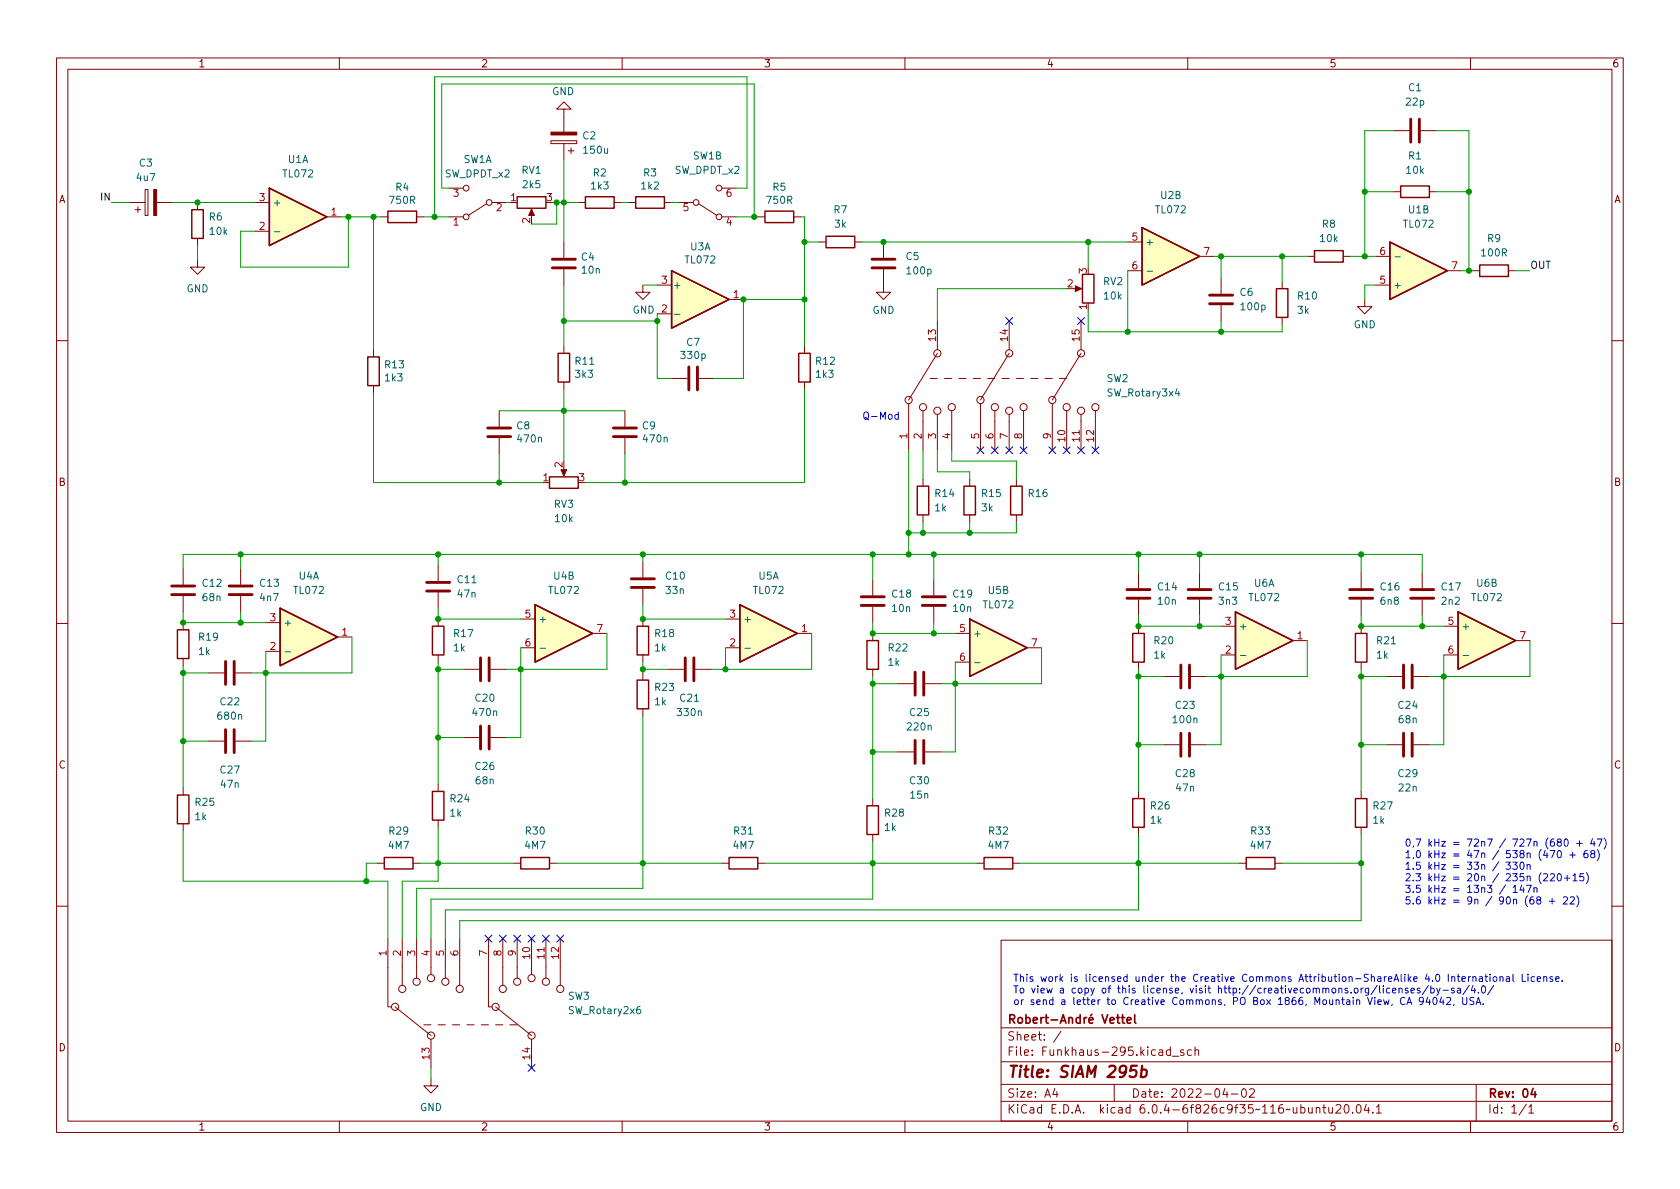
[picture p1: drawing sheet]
<svg xmlns="http://www.w3.org/2000/svg" width="297mm" height="210mm" viewBox="0 0 297 210" stroke-linecap="round" stroke-linejoin="round" font-family="sans-serif">
<g fill="none" stroke="#840000" stroke-width=".18">
<path d="M10 10.2h277v190.1h-277zM12 12.2h273v186.1h-273zM60 10.2v2M99.7 19.3h1.3l-1.3-1.3-1.3 1.3h1.3v4.1M110 10.2v2M160 10.2v2M210 10.2v2M260 10.2v2M22.9 35.8h2.8M23.9 37.1h1M24.4 36.6v1M25.7 33.5h.5v4.6h-.5z"/>
<path d="M27.7 35.8h2.8M34.9 35.8v1.3M45.1 35.8h2.5M57.8 38.3h2.5M67.3 38.3h1.3M73.7 38.3h1.2M79.4 38.3h2.5M79.4 33.3h2.5M86 36.1l-3.2 2M87 35.8h2.5M94 37.3v1M97.4 24.9h4.6v.5h-4.6z"/>
<path d="M99.7 25.4v2.8M100.5 26.7h1M101 26.2v1M102.2 35.8h1.3M108.6 35.8h1.3M111.1 35.8h1.3M117.5 35.8h1.2M120 35.8h2.6M123.6 36.1l3.1 2M127.6 38.3h2.6M127.6 33.3h2.6M134 38.3h1.3"/>
<path d="M140.3 38.3h1.3M246.4 23.1h2.8M246.4 33.9h1.2M251.2 23.1h2.8M252.7 33.9h1.3M34.9 46v1.2h1.3l-1.3 1.3-1.2-1.3h1.2M34.9 42.2v1.2M45.1 40.9h2.5M99.7 42.8v2.8M99.7 47.6v2.8M113.7 50.4v1.3h1.2l-1.2 1.3-1.3-1.3h1.3M116.2 55.5h2.5"/>
<path d="M116.2 50.4h2.5M128.9 53h2.5M144.8 42.8h1.2M151.1 42.8h1.3M156.2 47.6v4.1h1.3l-1.3 1.3-1.3-1.3h1.3M156.2 42.8v2.8M165.7 56.8v5M178.4 56.8v5M189.9 51h1M191.1 56.8v5M199.4 47.9h2.5M199.4 42.8h2.5"/>
<path d="M212.1 45.3h2.5M215.9 49.1v2.8M215.9 54v2.8M226.7 49.8v1.2M226.7 56.1v1.3M231.1 45.3h1.3M237.5 45.3h1.3M241.3 53v1.2h1.3l-1.3 1.3-1.3-1.3h1.3M243.2 50.4h2.5M243.2 45.3h2.5M255.9 47.9h2.5M260.3 47.9h1.3"/>
<path d="M266.7 47.9h1.3M10 60.2h2M66 61.8v1.3M66 68.2v1.3M88.3 72.6v2.8M88.3 77.5v2.8M99.7 61.2v1.3M99.7 67.6v1.2M110.5 72.6v2.8M110.5 77.5v2.8M118.7 66.9h2.8M123.6 66.9h2.8"/>
<path d="M142.2 61.2v1.3M142.2 67.6v1.2M160.7 71.4v8.2M163.2 72.6v7M164.5 66.9h1.2M165.7 62.5l-5 8.2M165.7 73.3v6.3M167 66.9h1.3M168.3 72.6v7M169.5 66.9h1.3M172.1 66.9h1.3M173.4 71.4v8.2"/>
<path d="M174.6 66.9h1.3M175.9 72.6v7M177.2 66.9h1.2M178.4 62.5l-5 8.2M178.4 73.3v6.3M179.7 66.9h1.3M181 72.6v7M182.2 66.9h1.3M184.8 66.9h1.3M186.1 71.4v8.2M187.3 66.9h1.3M188.6 72.6v7"/>
<path d="M191.1 62.5l-5 8.2M191.1 73.3v6.3M193.7 72.6v7M285 60.2h2M77.5 99.9v2.8M99.7 82.8v1M113.7 99.3v2.8M163.2 84.7v1.3M163.2 91.1v1.2M171.4 84.7v1.3M171.4 91.1v1.2M179.7 84.7v1.3"/>
<path d="M179.7 91.1v1.2M10 110.2h2M32.4 100.6v2.8M32.4 105.4v2.8M32.4 110.1v1.3M32.4 116.5v1.2M36.8 119h2.8M41.7 119h2.7M42.5 100.6v2.8M42.5 105.4v2.8M47 115.2h2.5M47 110.1h2.5"/>
<path d="M59.7 112.6h2.5M77.5 104.8v2.8M77.5 109.5v1.2M77.5 115.8v1.3M81.9 118.4h2.8M86.7 118.4h2.8M92.1 109.5h2.5M92.1 114.5h2.5M104.8 112h2.5M113.7 104.1v2.8M113.7 109.5v1.2M113.7 115.8v1.3"/>
<path d="M113.7 119v1.3M118.1 118.4h2.8M122.9 118.4h2.8M128.3 109.5h2.5M128.3 114.5h2.5M141 112h2.5M154.3 102.5v2.8M154.3 107.3v2.8M154.3 112v1.3M154.3 118.4v1.2M165.1 102.5v2.8M165.1 107.3v2.8"/>
<path d="M168.9 112h2.5M168.9 117.1h2.5M181.6 114.5h2.5M201.3 101.2v2.8M201.3 106v2.8M201.3 110.7v1.3M201.3 117.1v1.3M205.7 119.6h2.8M210.6 119.6h2.8M212.1 101.2v2.8M212.1 106v2.8M215.9 115.8h2.5"/>
<path d="M215.9 110.7h2.5M228.6 113.3h2.5M240.7 101.2v2.8M240.7 106v2.8M240.7 110.7v1.3M240.7 117.1v1.3M245.1 119.6h2.8M249.9 119.6h2.8M251.5 101.2v2.8M251.5 106v2.8M255.3 115.8h2.5M255.3 110.7h2.5"/>
<path d="M268 113.3h2.5M285 110.2h2M32.4 139.3v1.3M36.8 131.1h2.8M41.7 131.1h2.7M77.5 138.7v1.2M81.9 130.4h2.8M86.7 130.4h2.8M113.7 125.3v1.3M158.7 133h2.8M158.7 120.9h2.8M163.6 133h2.8"/>
<path d="M163.6 120.9h2.8M201.3 139.9v1.3M205.7 131.7h2.8M210.6 131.7h2.8M240.7 139.9v1.3M245.1 131.7h2.8M249.9 131.7h2.8M32.4 145.7v1.2M66.7 152.6h1.2M73 152.6h1.3M77.5 145v1.3M90.8 152.6h1.3"/>
<path d="M97.2 152.6h1.2M127.6 152.6h1.3M134 152.6h1.3M154.3 141.2v1.3M154.3 147.6v1.2M172.7 152.6h1.3M179.1 152.6h1.2M201.3 146.3v1.3M219.1 152.6h1.2M225.4 152.6h1.3M240.7 146.3v1.3M10 160.2h2"/>
<path d="M68.6 166v12h.6M69.8 178l6.4 5.1M71.1 166v8.2M73.7 166v7M76.2 166v6.3M78.7 166v7M81.3 166v8.2M86.4 166v12h.6M87.6 178l6.4 5.1M88.9 166v8.2M91.4 166v7M94 166v6.3"/>
<path d="M96.5 166v7M99.1 166v8.2M177 166.3h108v32h-108zM285 160.2h2M60 198.3v2M74.9 181.2h1.3M76.2 190.7v1.3h1.3l-1.3 1.3-1.3-1.3h1.3M76.2 183.8v5M77.5 181.2h1.2M80 181.2h1.3M82.5 181.2h1.3M85.1 181.2h1.3"/>
<path d="M87.6 181.2h1.3M90.2 181.2h1.2M94 183.8v5M110 198.3v2M160 198.3v2M177 194.8h108M177 191.8h108M177 187.8h108M177 181.8h108M186.5 192.5l-.4 1h1M186.9 193v1M187.6 182.4l-1.3 1.9"/>
<path d="M197 191.8v3M206.9 185.7l-.4-.1-.3 .3v.4l.2 .3h.5M206.9 185.1v1.5M207.3 186.8h1.1M209.3 185.7l-.4-.1-.2 .2 .1 .3 .5 .1v.4h-.6M210 198.3v2M210.6 185.7l-.4-.1-.3 .3v.4l.2 .3h.5M211.3 185.8l.2-.2 .4 .1v.9M211.3 185.1v1.5M216.6 192.5l-.4 1h.9M216.9 193v1M217.7 193.5h1.2"/>
<path d="M219.7 192.6l.2-.1a.81 .81 0 0 1 .5 .7 .81 .81 0 0 1-.3 .8h-.1a.81 .81 0 0 1-.6-.6 .81 .81 0 0 1 .3-.8zM220.9 192.7l.6-.2 .2 .2 .1 .3-.9 1h.9M232.7 196l.2-.2 .4 .1 .1 .9M232.7 195.8v1M233.9 195.8h.5M234.1 195.3v1.3l.3 .2M234.9 195.8l.1 1h.4l.2-.1M235.6 195.8v1M236.2 195.5l.6-.2 .2 .2 .1 .3-1 1h1M237.8 195.5l.2-.2a.81 .81 0 0 1 .6 .7 .81 .81 0 0 1-.3 .8h-.2a.81 .81 0 0 1-.3-1.3zM239.1 196.7v.1M240 195.4l.1-.1a.81 .81 0 0 1 .6 .7 .81 .81 0 0 1-.3 .8h-.1a.81 .81 0 0 1-.6-.6 .81 .81 0 0 1 .3-.8z"/>
<path d="M241.6 195.3l-.4 1h.9M241.9 195.8v1M242.7 196.7v.1M243.4 195.8l.4-.5v1.5M243.4 196.8h.8M260 198.3v2M261 191.8v6.5M269.9 195.3l-1.3 1.9M270.3 195.8l.4-.5v1.5M270.3 196.8h.9"/>
<circle cx="82.4" cy="33.3" r=".51"/>
<circle cx="82.4" cy="38.3" r=".51"/>
<circle cx="86.5" cy="35.8" r=".51"/>
<circle cx="123.1" cy="35.8" r=".51"/>
<circle cx="127.1" cy="38.3" r=".51"/>
<circle cx="127.1" cy="33.3" r=".51"/>
<circle cx="160.7" cy="70.7" r=".63"/>
<circle cx="163.2" cy="72" r=".63"/>
<circle cx="165.7" cy="62.5" r=".63"/>
<circle cx="165.7" cy="72.6" r=".63"/>
<circle cx="168.3" cy="72" r=".63"/>
<circle cx="173.4" cy="70.7" r=".63"/>
<circle cx="175.9" cy="72" r=".63"/>
<circle cx="178.4" cy="62.5" r=".63"/>
<circle cx="178.4" cy="72.6" r=".63"/>
<circle cx="181" cy="72" r=".63"/>
<circle cx="186.1" cy="70.7" r=".63"/>
<circle cx="188.6" cy="72" r=".63"/>
<circle cx="191.1" cy="62.5" r=".63"/>
<circle cx="191.1" cy="72.6" r=".63"/>
<circle cx="193.7" cy="72" r=".63"/>
<circle cx="69.8" cy="178" r=".63"/>
<circle cx="71.1" cy="174.9" r=".63"/>
<circle cx="73.7" cy="173.6" r=".63"/>
<circle cx="76.2" cy="173" r=".63"/>
<circle cx="78.7" cy="173.6" r=".63"/>
<circle cx="81.3" cy="174.9" r=".63"/>
<circle cx="87.6" cy="178" r=".63"/>
<circle cx="88.9" cy="174.9" r=".63"/>
<circle cx="91.4" cy="173.6" r=".63"/>
<circle cx="94" cy="173" r=".63"/>
<circle cx="96.5" cy="173.6" r=".63"/>
<circle cx="99.1" cy="174.9" r=".63"/>
<circle cx="76.2" cy="183.1" r=".63"/>
<circle cx="94" cy="183.1" r=".63"/>
</g>
<g fill="none" stroke="#840000" stroke-width=".3">
<path d="M181.4 179.4v1.5M184.1 179.9v1M184.5 179.9l-.3 .1-.1 .2M184.8 179.9h.5M185 179.4v1.3l.3 .2M189 179.9v1M191 179.4v1.5M191.7 179.9v1M192.1 179.9l-.3 .1-.1 .2M193.1 179.4l-.3 .2M194.8 179.4l.5 1.5 .5-1.5M197.4 179.9h.6"/>
<path d="M197.6 179.4v1.3l.4 .2M198.3 179.9h.5M198.5 179.4v1.3l.3 .2M200.6 179.4v1.3l.2 .2M178.6 180.2l.7-.1 .1-.2-.1-.3-.2-.2h-.5v1.5M178.9 180.2l.5 .7M180.1 180.1l.2-.2 .4 .2 .1 .5-.2 .3h-.3l-.2-.1zM181.4 180l.4-.1 .3 .3v.4l-.1 .3h-.6M182.7 180.4l.7-.1-.1-.3-.4-.1-.2 .2 .1 .8h.5M185.8 180.4h1.2M187.5 180.9l.5-1.5 .5 1.5M187.6 180.5h.7"/>
<path d="M189 180.1l.2-.2 .4 .1v.9M191 180l-.4-.1-.3 .3v.4l.1 .3h.6M192.6 180.4l.7-.1-.1-.3-.4-.1-.2 .2v.8h.6M196.3 180.4l.7-.1-.1-.3-.4-.1-.2 .2v.8h.6M199.3 180.4l.7-.1-.1-.3-.4-.1-.2 .2v.8h.6M271.1 192.5l-.4 1h.9M271.4 193v1"/>
</g>
<path d="M201 188.5h-1l-.2 .9 .3-.2 .7 .1 .2 .3-.2 .7-.3 .2h-.5l-.3-.2M201.9 189.2l.2-.1 .5 .1 .2 .3-.1 .6a.66 .66 0 0 1-1 .3M202 188.5l-.3 2" fill="none" stroke="#840000" stroke-width=".4"/>
<g fill="none" stroke="#840000" stroke-width=".51">
<path d="M249.4 21.1v4M251 21.1v4M97.7 47.4h4M97.7 45.8h4M154.2 47.4h4M154.2 45.8h4M213.9 53.7h4M213.9 52.2h4M86.2 77.2h4.1M86.2 75.7h4.1M108.5 77.2h4M108.5 75.7h4"/>
<path d="M121.8 64.9v4.1M123.3 64.9v4.1M30.4 105.2h4M30.4 103.6h4M39.9 117v4M40.5 105.2h4.1M40.5 103.6h4.1M41.4 117v4M75.4 104.5h4.1M75.4 103h4.1M85 116.3v4.1M86.5 116.3v4.1"/>
<path d="M111.6 103.9h4.1M111.6 102.4h4.1M121.2 116.3v4.1M122.7 116.3v4.1M152.3 107.1h4M152.3 105.5h4M161.8 118.9v4M163.1 107.1h4M163.1 105.5h4M163.3 118.9v4M199.3 105.8h4M199.3 104.3h4"/>
<path d="M208.8 117.6v4.1M210.1 105.8h4M210.1 104.3h4M210.3 117.6v4.1M238.6 105.8h4.1M238.6 104.3h4.1M248.2 117.6v4.1M249.4 105.8h4.1M249.4 104.3h4.1M249.7 117.6v4.1M39.9 129v4.1M41.4 129v4.1"/>
<path d="M85 128.4v4.1M86.5 128.4v4.1M161.8 130.9v4.1M163.3 130.9v4.1M208.8 129.7v4M210.3 129.7v4M248.2 129.7v4M249.7 129.7v4"/>
</g>
<g fill="none" stroke="#840000" stroke-width=".25">
<path d="M33.9 37.1h2v5.1h-2zM47.6 33.3l10.2 5-10.2 5.1zM68.6 37.3h5.1v2.1h-5.1zM91.4 34.8h5.1v2h-5.1zM103.5 34.8h5.1v2h-5.1zM112.4 34.8h5.1v2h-5.1zM135.3 37.3h5v2.1h-5zM247.6 32.9h5.1v2h-5.1zM118.7 47.9l10.2 5.1-10.2 5zM146 41.8h5.1v2h-5.1zM191.4 48.5h2v5.1h-2zM201.9 40.3l10.2 5-10.2 5.1z"/>
<path d="M225.7 51h2v5.1h-2zM232.4 44.3h5.1v2h-5.1zM245.7 42.8l10.2 5.1-10.2 5.1zM261.6 46.9h5.1v2h-5.1zM65 63.1h2.1v5.1h-2.1zM98.7 62.5h2v5.1h-2zM141.2 62.5h2.1v5.1h-2.1zM97.2 84.3h5v2.1h-5zM162.2 86h2v5.1h-2zM170.4 86h2.1v5.1h-2.1zM178.7 86h2v5.1h-2zM31.4 111.4h2v5.1h-2z"/>
<path d="M49.5 107.6l10.2 5-10.2 5.1zM76.5 110.7h2v5.1h-2zM94.6 106.9l10.2 5.1-10.2 5.1zM112.6 110.7h2.1v5.1h-2.1zM130.8 106.9l10.2 5.1-10.2 5.1zM153.3 113.3h2v5.1h-2zM171.4 109.5l10.2 5-10.2 5.1zM200.3 112h2v5.1h-2zM218.4 108.2l10.2 5.1-10.2 5.1zM239.6 112h2.1v5.1h-2.1zM257.8 108.2l10.2 5.1-10.2 5.1zM76.5 139.9h2v5.1h-2z"/>
<path d="M112.6 120.3h2.1v5h-2.1zM31.4 140.6h2v5.1h-2zM67.9 151.6h5.1v2.1h-5.1zM92.1 151.6h5.1v2.1h-5.1zM128.9 151.6h5.1v2.1h-5.1zM153.3 142.5h2v5.1h-2zM174 151.6h5.1v2.1h-5.1zM200.3 141.2h2v5.1h-2zM220.3 151.6h5.1v2.1h-5.1zM239.6 141.2h2.1v5.1h-2.1z"/>
</g>
<g fill="#840000" stroke="#840000" stroke-width=".18">
<path d="M94 37l.5 1.1h-1z"/>
<path d="M99.2 83.1h1l-.5 1.1z"/>
<path d="M27.2 33.5h.5v4.6h-.5z"/>
<path d="M97.4 23.4h4.6v.5h-4.6z"/>
<path d="M190.1 50.5l1.2 .5-1.2 .6z"/>
</g>
<g fill="#ffffc2" stroke="#ffffc2" stroke-width=".18">
<path d="M94.6 106.9l10.2 5.1-10.2 5.1z"/>
<path d="M130.8 106.9l10.2 5.1-10.2 5.1z"/>
<path d="M218.4 108.2l10.2 5.1-10.2 5.1z"/>
<path d="M257.8 108.2l10.2 5.1-10.2 5.1z"/>
<path d="M49.5 107.6l10.2 5-10.2 5.1z"/>
<path d="M118.7 47.9l10.2 5.1-10.2 5z"/>
<path d="M171.4 109.5l10.2 5-10.2 5.1z"/>
<path d="M47.6 33.3l10.2 5-10.2 5.1z"/>
<path d="M201.9 40.3l10.2 5-10.2 5.1z"/>
<path d="M245.7 42.8l10.2 5.1-10.2 5.1z"/>
</g>
<path d="M48.5 41h1M119.3 55.6h.9M202.8 48h1M246.6 45.4h1M208.1 68.7l-.3 .9h.8M50.4 115.3h1M95.5 114.6h1M131.7 114.6h1M172.3 117.2h1M219.3 115.9h1M258.7 115.9h1M113.2 178h-.4a.85 .85 0 0 0 0 1.3l.4-.2 .1-.4-.3-.2h-.3l-.1 .2" fill="none" stroke="#006464" stroke-width=".18"/>
<g fill="none" stroke="#0000c2" stroke-width=".18">
<path d="M158.8 73.3h-.3l-.3 .2 .1 .6h.5M158.8 72.9v1.2M266.2 156.5l-1.1 1.6M266.3 152.5h.7l-.4 .4 .4 .2v.5l-.2 .1-.5-.1M267.5 152.5h.8l-.5 .4 .4 .2v.5l-.2 .1-.5-.1M267.5 156.9l.4-.4v1.3M267.5 157.8h.8M268.9 152.6l.1-.1a.68 .68 0 0 1 .5 .6 .68 .68 0 0 1-.5 .6l-.1-.1-.2-.4zM269 156.5l-.3 .9h.8M269.3 157v.8M269.9 156.5h.8l-.5 1.3M270 153l.2-.1h.3l.1 .8"/>
<path d="M270 152.9v.8M271.1 158.6h-.4a.86 .86 0 0 0 0 1.3l.5-.2v-.4l-.2-.2h-.3l-.2 .2M271.2 157.1l.2-.1h.3l.1 .8M271.2 157v.8M271.9 159.1l-.2-.2 .1-.2 .1-.1h.4l.1 .2v.2l-.6 .2-.1 .2v.2l.2 .3 .4-.1 .1-.2v-.2l-.2-.3M272.9 154.6l.5-.1 .2 .4-.7 .9h.7M273.9 159.4h1M274.1 150.4h.8l-.5 1.3M274.1 154.6l.5-.1 .3 .4-.8 .9h.8M274.4 158.9v1M274.7 148.4h-.3a.86 .86 0 0 0 0 1.2l.4-.1 .1-.4-.3-.3-.4 .1-.1 .2M275.5 150.5l.1-.1a.68 .68 0 0 1 .5 .6 .68 .68 0 0 1-.5 .7 .85 .85 0 0 1-.1-1.2z"/>
<path d="M275.5 154.6l.1-.1a.68 .68 0 0 1 .5 .6 .68 .68 0 0 1-.5 .7 .85 .85 0 0 1-.1-1.2zM275.6 148.9l-.3-.2 .1-.2 .2-.1h.3l.2 .2-.1 .2-.5 .2-.2 .2v.2l.3 .2h.3l.2-.2v-.2l-.3-.3M276.4 158.7l.5-.1 .2 .4-.7 .9h.7M276.6 155.3h1M276.7 148.5l.1-.1a.68 .68 0 0 1 .5 .6 .68 .68 0 0 1-.5 .6l-.1-.1-.2-.3zM277.1 154.8v1M277.6 151.2h.9M277.6 158.7l.5-.1 .3 .4-.8 .9h.8M278.1 150.7v1M278.1 154.9l.4-.4v1.3M278.1 155.8h.7M278.8 158.4a1.46 1.46 0 0 1 0 1.9"/>
<path d="M278.8 149.2h.9M279.3 148.7v.9M280 154.5h-.6l-.1 .6 .2-.1h.4l.2 .2-.1 .4-.2 .2-.5-.2M280.5 154.3a1.46 1.46 0 0 1 0 2M280.7 150.4l-.4 .1a.86 .86 0 0 0 0 1.2l.4-.1 .1-.5-.3-.2h-.2l-.2 .2M281.5 151l-.2-.3v-.2l.2-.1 .4 .1 .1 .2-.1 .1-.5 .2-.1 .2v.2l.2 .3h.2l.3-.3v-.2l-.3-.2M281.6 148.3l-.3 .9h.7M281.9 148.8v.8M282.4 148.4h.9l-.6 1.2M282.4 150.2a1.46 1.46 0 0 1 0 2M283.6 148.2a1.46 1.46 0 0 1 0 1.9M243.9 174.3v1.1l.2 .2"/>
<path d="M244.6 174.3v.1M244.6 174.7v.9M245.7 174.8l-.3-.1-.3 .3 .1 .5h.5M246.2 175.2l.6-.2v-.2l-.4-.1-.2 .2 .1 .6h.5M247.4 174.9l.1-.2 .3 .1 .1 .8M247.4 174.7v.9M248.4 176.5a.6 .6 0 0 0-.8 .4 .6 .6 0 0 0 .5 .7l.3-.1M248.8 177.6l.4-1.2 .4 1.2M248.9 177.3h.6M248.9 174.8l-.3-.1-.1 .2v.2l.4 .1v.3h-.4M249.5 175.2l.6-.2-.1-.2-.3-.1-.2 .2v.6h.5M251.1 174.8l-.3-.1-.2 .2v.2l.5 .1v.3h-.5"/>
<path d="M251.7 176.9l-.3 .3h-.2l-.3-.3 .2-.5h.3l.2 .1a.84 .84 0 0 1-.3 1.1h-.2M252.4 176.3l-.3 .9h.8M252.6 174.3l-1.1 1.6M252.7 176.8v.8M253 174.8l.4-.1 .2 .3-.1 .5h-.5M253 174.3v1.3M253.5 176.5l.2-.1a.68 .68 0 0 1 .4 .6 .68 .68 0 0 1-.4 .6l-.2-.1-.1-.3zM254 174.7l.3 .9M254.6 174.7l-.4 1.2-.2 .1M254.9 176.3l-.3 .9h.7M255.1 175.1h1M255.2 176.8v.8"/>
<path d="M255.8 176.5l.5-.1 .2 .3-.8 .9h.8M257.1 174.8l-.3-.1-.2 .2 .1 .2 .4 .1v.3h-.5M257.1 177.6l-.1 .2M257.6 172.7h.5M257.7 174.8h.5v.8M257.8 172.3v1.1l.3 .1M258.2 175l-.4 .1-.2 .2 .2 .3 .4-.1M258.5 173.1l.6-.1-.1-.2-.3-.1-.2 .2 .1 .6h.4M258.6 176.4v1l.3 .2h.3l.1-.2v-1M259.6 172.7v.8M259.8 174.3l-1.1 1.6M260 172.7l-.4 .2"/>
<path d="M260.4 172.8l.2-.1 .3 .1 .1 .7M260.4 174.3l-.3 .9h.8M260.4 172.7v.8M260.6 176.4h-.5l-.2 .1v.4l.6 .2 .1 .3-.2 .2h-.5M260.7 174.7v.9M261 177.6l.4-1.2 .4 1.2M261.1 177.3h.6M261.4 175.5v.1M261.6 172.8h.5v.7M262.1 174.4l.1-.1a.68 .68 0 0 1 .5 .7 .68 .68 0 0 1-.5 .6l-.1-.1-.2-.4zM262.1 173l-.4 .1-.2 .1 .2 .3h.4M262.2 177.5v.1"/>
<path d="M262.5 172.7h.5M262.7 172.3v1.1l.3 .1M263.4 172.3v.1M263.4 172.7v.8M264.1 172.8l.3-.1 .3 .2v.4l-.3 .2h-.3l-.1-.2zM264.1 174.3l-1.1 1.6M265.2 172.8l.2-.1 .3 .1v.7M265.2 172.7v.8M266.4 172.8h.4l.1 .7M266.9 173l-.4 .1-.2 .1 .2 .3h.4M267.5 172.3v1.1l.2 .1M269.1 172.3v1.2h.6"/>
<path d="M270.2 172.3v.1M270.2 172.7v.8M271.3 172.8l-.4-.1-.2 .2 .1 .6h.5M271.8 173.1l.6-.1-.1-.2-.3-.1-.2 .2 .1 .6h.4M272.9 172.8l.2-.1 .3 .1 .1 .7M272.9 172.7v.8M274.5 172.8l-.3-.1-.2 .2 .1 .2 .4 .1v.3h-.5M275.1 173.1l.6-.1-.1-.2-.4-.1-.1 .2v.6h.5M276.2 173.4v.1"/>
</g>
<g fill="none" stroke="#009600" stroke-width=".18">
<path d="M19.7 35.8h3.2M30.5 35.8h14.6M60.3 38.3h7M61.6 38.3v8.9h-19.1v-6.3h2.6M66 38.3v23.5M74.9 38.3h4.5M79.4 33.3h-1.3v-18.4h55.2v23.4M89.5 35.8h.7M97.8 35.8h4.4M98.4 35.8v3.8h-4.4M99.7 28.2v14.6M109.9 35.8h1.2"/>
<path d="M118.7 35.8h1.3M130.2 38.3h3.8M130.2 33.3h1.9v-19.7h-55.3v24.7M141.6 38.3h.6v22.9M241.3 33.9h5.1M246.4 23.1h-5.1v22.2M254 23.1h5.7v24.8M254 33.9h5.7M34.9 43.4v2.6M99.7 50.4v10.8M99.7 56.8h16.5M113.7 50.4h2.5"/>
<path d="M116.2 55.5v11.4h2.5M142.2 42.8h2.6M142.2 53h-10.8v13.9h-5M152.4 42.8h47M188.6 51h-22.9v5.8M192.4 54.9v3.8h34.3v-1.3M192.4 42.8v4.4M199.4 47.9v10.8M214.6 45.3h16.5M215.9 45.3v3.8M215.9 56.8v1.9M226.7 45.3v4.5"/>
<path d="M238.8 45.3h4.4M243.2 50.4h-1.9v2.6M258.4 47.9h1.9M268 47.9h2.5M66 69.5v15.8h29.9M88.3 72.6h22.2M99.7 68.8v12.7M142.2 68.8v16.5h-38.7M160.7 79.6v18.4M163.2 79.6v5.1M165.7 79.6v3.8h5.7v1.3M168.3 79.6v1.9h11.4v3.2"/>
<path d="M42.5 98v2.6M77.5 98v1.9M88.3 80.3v5M110.5 80.3v5M113.7 98v1.3M154.3 98v4.5M163.2 92.3v1.9M165.1 98v4.5M171.4 92.3v1.9M179.7 92.3v1.9h-19M201.3 98v3.2M212.1 98v3.2"/>
<path d="M240.7 98v3.2M32.4 100.6v-2.6h219.1v3.2M32.4 108.2v1.9h14.6M32.4 117.7v21.6M32.4 119h4.4M42.5 108.2v1.9M47 115.2v15.9h-2.6M62.2 112.6v6.4h-17.8M77.5 107.6v1.9h14.6M77.5 117.1v21.6M77.5 118.4h4.4M92.1 114.5v15.9h-2.6"/>
<path d="M107.3 112v6.4h-17.8M113.7 106.9v2.6h14.6M113.7 117.1v1.9M113.7 118.4h4.4M128.3 114.5v3.9M143.5 112v6.4h-17.8M154.3 110.1v1.9h14.6M154.3 119.6v21.6M165.1 110.1v1.9M168.9 117.1v15.9h-2.5M184.1 114.5v6.4h-17.7M201.3 108.8v1.9h14.6"/>
<path d="M201.3 118.4v21.5M201.3 119.6h4.4M212.1 108.8v1.9M215.9 115.8v15.9h-2.5M231.1 113.3v6.3h-17.7M240.7 119.6h4.4M240.7 108.8v1.9h14.6M240.7 118.4v21.5M251.5 108.8v1.9M255.3 115.8v15.9h-2.6M270.5 113.3v6.3h-17.8M32.4 131.1h4.4"/>
<path d="M77.5 130.4h4.4M113.7 126.6v30.5h-40v8.9M154.3 133h4.4M154.3 120.9h4.4M201.3 131.7h4.4M240.7 131.7h4.4M32.4 146.9v8.9h36.2v10.2M66.7 152.6h-1.9v3.2M74.3 152.6h16.5M77.5 146.3v9.5h-6.4v10.2M98.4 152.6h29.2M135.3 152.6h37.4"/>
<path d="M154.3 148.8v10.2h-78.1v7M180.3 152.6h38.8M201.3 147.6v13.3h-122.6v5.1M226.7 152.6h14M240.7 147.6v15.2h-159.4v3.2M76.2 188.8v1.9"/>
</g>
<g fill="none" stroke="#000084" stroke-width=".18">
<path d="M177.8 56.2l1.2 1.2M179 56.2l-1.2 1.2M190.5 56.2l1.2 1.2M191.7 56.2l-1.2 1.2M172.7 79l1.3 1.2M174 79l-1.3 1.2M175.3 79l1.2 1.2M176.5 79l-1.2 1.2M177.8 79l1.2 1.2M179 79l-1.2 1.2M180.4 79l1.2 1.2M181.6 79l-1.2 1.2"/>
<path d="M185.4 79l1.3 1.2M186.7 79l-1.3 1.2M188 79l1.2 1.2M189.2 79l-1.2 1.2M190.5 79l1.2 1.2M191.7 79l-1.2 1.2M193.1 79l1.2 1.2M194.3 79l-1.2 1.2M85.8 165.4l1.2 1.2M87 165.4l-1.2 1.2M88.3 165.4l1.2 1.2M89.5 165.4l-1.2 1.2"/>
<path d="M90.8 165.4l1.2 1.2M92 165.4l-1.2 1.2M93.4 165.4l1.2 1.2M94.6 165.4l-1.2 1.2M95.9 165.4l1.2 1.2M97.1 165.4l-1.2 1.2M98.5 165.4l1.2 1.2M99.7 165.4l-1.2 1.2M93.4 188.2l1.2 1.3M94.6 188.2l-1.2 1.3"/>
</g>
<g fill="#009600" stroke="#009600" stroke-width=".18">
<circle cx="61.6" cy="38.3" r=".46"/>
<circle cx="66" cy="38.3" r=".46"/>
<circle cx="99.7" cy="35.8" r=".46"/>
<circle cx="76.8" cy="38.3" r=".46"/>
<circle cx="98.4" cy="35.8" r=".46"/>
<circle cx="34.9" cy="35.8" r=".46"/>
<circle cx="113.7" cy="152.6" r=".46"/>
<circle cx="128.3" cy="118.4" r=".46"/>
<circle cx="77.5" cy="118.4" r=".46"/>
<circle cx="92.1" cy="118.4" r=".46"/>
<circle cx="113.7" cy="98" r=".46"/>
<circle cx="110.5" cy="85.3" r=".46"/>
<circle cx="42.5" cy="98" r=".46"/>
<circle cx="77.5" cy="98" r=".46"/>
<circle cx="77.5" cy="109.5" r=".46"/>
<circle cx="113.7" cy="118.4" r=".46"/>
<circle cx="113.7" cy="109.5" r=".46"/>
<circle cx="88.3" cy="85.3" r=".46"/>
<circle cx="99.7" cy="72.6" r=".46"/>
<circle cx="99.7" cy="56.8" r=".46"/>
<circle cx="116.2" cy="56.8" r=".46"/>
<circle cx="64.8" cy="155.8" r=".46"/>
<circle cx="77.5" cy="152.6" r=".46"/>
<circle cx="42.5" cy="110.1" r=".46"/>
<circle cx="32.4" cy="110.1" r=".46"/>
<circle cx="77.5" cy="130.4" r=".46"/>
<circle cx="47" cy="119" r=".46"/>
<circle cx="32.4" cy="131.1" r=".46"/>
<circle cx="32.4" cy="119" r=".46"/>
<circle cx="142.2" cy="53" r=".46"/>
<circle cx="142.2" cy="42.8" r=".46"/>
<circle cx="131.4" cy="53" r=".46"/>
<circle cx="133.3" cy="38.3" r=".46"/>
<circle cx="199.4" cy="58.7" r=".46"/>
<circle cx="215.9" cy="58.7" r=".46"/>
<circle cx="215.9" cy="45.3" r=".46"/>
<circle cx="192.4" cy="42.8" r=".46"/>
<circle cx="156.2" cy="42.8" r=".46"/>
<circle cx="160.7" cy="94.2" r=".46"/>
<circle cx="163.2" cy="94.2" r=".46"/>
<circle cx="160.7" cy="98" r=".46"/>
<circle cx="165.1" cy="98" r=".46"/>
<circle cx="165.1" cy="112" r=".46"/>
<circle cx="201.3" cy="98" r=".46"/>
<circle cx="154.3" cy="112" r=".46"/>
<circle cx="154.3" cy="98" r=".46"/>
<circle cx="240.7" cy="110.7" r=".46"/>
<circle cx="251.5" cy="110.7" r=".46"/>
<circle cx="255.3" cy="119.6" r=".46"/>
<circle cx="240.7" cy="119.6" r=".46"/>
<circle cx="201.3" cy="110.7" r=".46"/>
<circle cx="240.7" cy="131.7" r=".46"/>
<circle cx="212.1" cy="98" r=".46"/>
<circle cx="215.9" cy="119.6" r=".46"/>
<circle cx="201.3" cy="119.6" r=".46"/>
<circle cx="240.7" cy="152.6" r=".46"/>
<circle cx="226.7" cy="45.3" r=".46"/>
<circle cx="240.7" cy="98" r=".46"/>
<circle cx="171.4" cy="94.2" r=".46"/>
<circle cx="212.1" cy="110.7" r=".46"/>
<circle cx="154.3" cy="152.6" r=".46"/>
<circle cx="154.3" cy="133" r=".46"/>
<circle cx="154.3" cy="120.9" r=".46"/>
<circle cx="168.9" cy="120.9" r=".46"/>
<circle cx="201.3" cy="152.6" r=".46"/>
<circle cx="201.3" cy="131.7" r=".46"/>
<circle cx="259.7" cy="33.9" r=".46"/>
<circle cx="241.3" cy="45.3" r=".46"/>
<circle cx="241.3" cy="33.9" r=".46"/>
<circle cx="259.7" cy="47.9" r=".46"/>
</g>
<text font-size="2.8" fill="#840000" x="178" y="190.6">Title: SIAM 295b</text>
<g font-size="2.1" fill="#840000">
<text x="178" y="184">Sheet: /</text>
<text x="178" y="186.7">File: Funkhaus-295.kicad_sch</text>
<text x="178" y="196.9">KiCad E.D.A. kicad 6.0.4-6f826c9f35~116~ubuntu20.04.1</text>
<text x="178" y="194.1">Size: A4</text>
<text x="200" y="194.1">Date: 2022-04-02</text>
<text x="263" y="194.1">Rev: 04</text>
<text x="263" y="196.9">Id: 1/1</text>
</g>
<g font-size="1.8" fill="#840000">
<text x="35" y="11.9">1</text>
<text x="85" y="11.9">2</text>
<text x="135" y="11.9">3</text>
<text x="185" y="11.9">4</text>
<text x="235" y="11.9">5</text>
<text x="285" y="11.9">6</text>
<text x="10.3" y="35.9">A</text>
<text x="285.3" y="35.9">A</text>
<text x="10.3" y="85.9">B</text>
<text x="285.3" y="85.9">B</text>
<text x="10.3" y="135.9">C</text>
<text x="285.3" y="135.9">C</text>
<text x="10.3" y="185.9">D</text>
<text x="285.3" y="185.9">D</text>
<text x="35" y="199.9">1</text>
<text x="85" y="199.9">2</text>
<text x="135" y="199.9">3</text>
<text x="185" y="199.9">4</text>
<text x="235" y="199.9">5</text>
<text x="285" y="199.9">6</text>
</g>
<g font-size="1.8" fill="#006464">
<text x="97.6" y="16.8">GND</text>
<text x="249.1" y="16.1">C1</text>
<text x="248.7" y="18.7">22p</text>
<text x="24.7" y="29.5">C3</text>
<text x="50.9" y="28.8">U1A</text>
<text x="81.9" y="28.8">SW1A</text>
<text x="103.1" y="24.6">C2</text>
<text x="103.3" y="27.2">150u</text>
<text x="122.5" y="28.2">SW1B</text>
<text x="249.1" y="28.2">R1</text>
<text x="24.3" y="32">4u7</text>
<text x="50.1" y="31.4">TL072</text>
<text x="70" y="33.7">R4</text>
<text x="78.7" y="31.4">SW_DPDT_x2</text>
<text x="92.3" y="30.7">RV1</text>
<text x="92.5" y="33.3">2k5</text>
<text x="104.6" y="33.5">1k3</text>
<text x="104.9" y="31.2">R2</text>
<text x="113.5" y="33.5">1k2</text>
<text x="113.8" y="31.2">R3</text>
<text x="119.3" y="30.7">SW_DPDT_x2</text>
<text x="136.7" y="33.7">R5</text>
<text x="205.2" y="35.2">U2B</text>
<text x="248.7" y="30.7">10k</text>
<text x="37" y="39">R6</text>
<text x="37.2" y="41.5">10k</text>
<text x="48.1" y="36.4">+</text>
<text x="69" y="36">750R</text>
<text x="135.7" y="36">750R</text>
<text x="147.5" y="37.7">R7</text>
<text x="147.6" y="40.3">3k</text>
<text x="204.5" y="37.7">TL072</text>
<text x="233.8" y="40.3">R8</text>
<text x="248.3" y="40.3">TL072</text>
<text x="249.1" y="37.7">U1B</text>
<text x="102.8" y="46.1">C4</text>
<text x="121.3" y="46.6">TL072</text>
<text x="122.1" y="44.3">U3A</text>
<text x="160.2" y="46">C5</text>
<text x="202.4" y="43.4">+</text>
<text x="233.5" y="42.8">10k</text>
<text x="262" y="45.3">100R</text>
<text x="263" y="42.8">R9</text>
<text x="33" y="51.7">GND</text>
<text x="103" y="48.4">10n</text>
<text x="118.9" y="51">+</text>
<text x="160.5" y="48.5">100p</text>
<text x="195.1" y="50.4">RV2</text>
<text x="195.3" y="53">10k</text>
<text x="219.3" y="52.3">C6</text>
<text x="229.5" y="53">R10</text>
<text x="246.3" y="51">+</text>
<text x="154.2" y="55.5">GND</text>
<text x="219.5" y="54.9">100p</text>
<text x="229.4" y="55.5">3k</text>
<text x="239.3" y="58">GND</text>
<text x="68.1" y="65.1">R13</text>
<text x="101.8" y="64.5">R11</text>
<text x="120.5" y="63.5">330p</text>
<text x="121.4" y="61.2">C7</text>
<text x="144.3" y="64.5">R12</text>
<text x="68.1" y="67.4">1k3</text>
<text x="101.8" y="66.8">3k3</text>
<text x="144.3" y="66.8">1k3</text>
<text x="195.7" y="67.6">SW2</text>
<text x="196" y="70.1">SW_Rotary3x4</text>
<text x="91.4" y="75.9">C8</text>
<text x="113.6" y="75.9">C9</text>
<text x="91.6" y="78.2">470n</text>
<text x="113.9" y="78.2">470n</text>
<text x="98" y="89.8">RV3</text>
<text x="165.4" y="87.9">R14</text>
<text x="173.7" y="87.9">R15</text>
<text x="181.9" y="87.9">R16</text>
<text x="98.2" y="92.3">10k</text>
<text x="165.3" y="90.4">1k</text>
<text x="173.6" y="90.4">3k</text>
<text x="35.9" y="103.8">C12</text>
<text x="35.9" y="106.3">68n</text>
<text x="46" y="103.8">C13</text>
<text x="46.1" y="106.3">4n7</text>
<text x="52.1" y="105">TL072</text>
<text x="52.8" y="102.5">U4A</text>
<text x="80.9" y="103.1">C11</text>
<text x="81" y="105.7">47n</text>
<text x="97.1" y="105">TL072</text>
<text x="97.9" y="102.5">U4B</text>
<text x="117.8" y="102.5">C10</text>
<text x="117.8" y="105">33n</text>
<text x="133.3" y="105">TL072</text>
<text x="134.1" y="102.5">U5A</text>
<text x="157.8" y="105.7">C18</text>
<text x="168.6" y="105.7">C19</text>
<text x="174" y="107.6">TL072</text>
<text x="174.8" y="105">U5B</text>
<text x="204.8" y="104.4">C14</text>
<text x="204.8" y="106.9">10n</text>
<text x="215.6" y="104.4">C15</text>
<text x="215.6" y="106.9">3n3</text>
<text x="221" y="106.3">TL072</text>
<text x="221.8" y="103.8">U6A</text>
<text x="244.1" y="104.4">C16</text>
<text x="244.2" y="106.9">6n8</text>
<text x="254.9" y="104.4">C17</text>
<text x="255" y="106.9">2n2</text>
<text x="260.3" y="106.3">TL072</text>
<text x="261.1" y="103.8">U6B</text>
<text x="35.2" y="113.3">R19</text>
<text x="50" y="110.7">+</text>
<text x="80.3" y="112.6">R17</text>
<text x="95.1" y="110.1">+</text>
<text x="115.9" y="112.6">R18</text>
<text x="131.3" y="110.1">+</text>
<text x="157.8" y="108.2">10n</text>
<text x="168.6" y="108.2">10n</text>
<text x="172" y="112.6">+</text>
<text x="204.1" y="113.9">R20</text>
<text x="218.9" y="111.4">+</text>
<text x="243.5" y="113.9">R21</text>
<text x="258.3" y="111.4">+</text>
<text x="35.1" y="115.8">1k</text>
<text x="80.2" y="115.2">1k</text>
<text x="115.8" y="115.2">1k</text>
<text x="157.1" y="117.7">1k</text>
<text x="157.1" y="115.2">R22</text>
<text x="204" y="116.5">1k</text>
<text x="243.4" y="116.5">1k</text>
<text x="39" y="124.7">C22</text>
<text x="84.1" y="124.1">C20</text>
<text x="115.8" y="124.7">1k</text>
<text x="115.9" y="122.2">R23</text>
<text x="120.3" y="124.1">C21</text>
<text x="207.9" y="125.3">C23</text>
<text x="247.3" y="125.3">C24</text>
<text x="38.6" y="127.2">680n</text>
<text x="83.7" y="126.6">470n</text>
<text x="119.9" y="126.6">330n</text>
<text x="160.5" y="129.2">220n</text>
<text x="160.9" y="126.6">C25</text>
<text x="207.5" y="127.9">100n</text>
<text x="247.4" y="127.9">68n</text>
<text x="39" y="136.8">C27</text>
<text x="84.1" y="136.1">C26</text>
<text x="207.9" y="137.4">C28</text>
<text x="247.3" y="137.4">C29</text>
<text x="34.6" y="142.5">R25</text>
<text x="39.1" y="139.3">47n</text>
<text x="79.7" y="141.9">R24</text>
<text x="84.2" y="138.7">68n</text>
<text x="160.9" y="138.7">C30</text>
<text x="161" y="141.2">15n</text>
<text x="203.5" y="143.1">R26</text>
<text x="208" y="139.9">47n</text>
<text x="242.9" y="143.1">R27</text>
<text x="247.4" y="139.9">22n</text>
<text x="34.5" y="145">1k</text>
<text x="68.9" y="147.6">R29</text>
<text x="79.6" y="144.4">1k</text>
<text x="93" y="147.6">R30</text>
<text x="129.8" y="147.6">R31</text>
<text x="156.4" y="146.9">1k</text>
<text x="156.5" y="144.4">R28</text>
<text x="174.9" y="147.6">R32</text>
<text x="203.4" y="145.7">1k</text>
<text x="221.3" y="147.6">R33</text>
<text x="242.8" y="145.7">1k</text>
<text x="68.8" y="150.1">4M7</text>
<text x="92.9" y="150.1">4M7</text>
<text x="129.7" y="150.1">4M7</text>
<text x="174.8" y="150.1">4M7</text>
<text x="221.2" y="150.1">4M7</text>
<text x="100.4" y="176.8">SW3</text>
<text x="100.8" y="179.3">SW_Rotary2x6</text>
<text x="74.2" y="196.5">GND</text>
</g>
<g font-size="1.8" fill="#0f0f0f">
<text x="17.9" y="35.5">IN</text>
<text x="270.5" y="47.5">OUT</text>
</g>
<g font-size="1.8" fill="#a90000">
<text x="45.9" y="35.6">3</text>
<text x="80.2" y="34.8">3</text>
<text x="90.3" y="35.6">1</text>
<text x="96.7" y="35.6">3</text>
<text x="128.4" y="34.8">6</text>
<text x="45.9" y="40.6">2</text>
<text x="58.6" y="38.1">1</text>
<text x="80.2" y="39.9">1</text>
<text x="87.8" y="37.3">2</text>
<text x="93.7" y="39.5" transform="rotate(-90 93.7 39.5)">2</text>
<text x="120.8" y="37.3">5</text>
<text x="128.4" y="39.9">4</text>
<text x="200.2" y="42.5">5</text>
<text x="200.2" y="47.6">6</text>
<text x="212.9" y="45.1">7</text>
<text x="244" y="45.1">6</text>
<text x="256.7" y="47.6">7</text>
<text x="117" y="50.2">3</text>
<text x="129.7" y="52.7">1</text>
<text x="188.7" y="50.8">2</text>
<text x="192.2" y="48.4" transform="rotate(-90 192.2 48.4)">3</text>
<text x="244" y="50.2">5</text>
<text x="111.8" y="55.4">GND 2</text>
<text x="192.2" y="54.7" transform="rotate(-90 192.2 54.7)">1</text>
<text x="165.5" y="60.3" transform="rotate(-90 165.5 60.3)">13</text>
<text x="178.2" y="60.3" transform="rotate(-90 178.2 60.3)">14</text>
<text x="190.9" y="60.3" transform="rotate(-90 190.9 60.3)">15</text>
<text x="160.4" y="77.6" transform="rotate(-90 160.4 77.6)">1</text>
<text x="162.9" y="77.6" transform="rotate(-90 162.9 77.6)">2</text>
<text x="165.5" y="77.6" transform="rotate(-90 165.5 77.6)">3</text>
<text x="168" y="77.6" transform="rotate(-90 168 77.6)">4</text>
<text x="173.1" y="77.6" transform="rotate(-90 173.1 77.6)">5</text>
<text x="175.6" y="77.6" transform="rotate(-90 175.6 77.6)">6</text>
<text x="178.2" y="77.6" transform="rotate(-90 178.2 77.6)">7</text>
<text x="180.7" y="77.6" transform="rotate(-90 180.7 77.6)">8</text>
<text x="185.8" y="77.6" transform="rotate(-90 185.8 77.6)">9</text>
<text x="99.4" y="82.7" transform="rotate(-90 99.4 82.7)">2</text>
<text x="188.3" y="78.1" transform="rotate(-90 188.3 78.1)">10</text>
<text x="190.9" y="78.1" transform="rotate(-90 190.9 78.1)">11</text>
<text x="193.4" y="78.1" transform="rotate(-90 193.4 78.1)">12</text>
<text x="96" y="85.1">1</text>
<text x="102.4" y="85.1">3</text>
<text x="47.8" y="109.8">3</text>
<text x="60.5" y="112.4">1</text>
<text x="92.9" y="109.2">5</text>
<text x="105.6" y="111.8">7</text>
<text x="129" y="109.2">3</text>
<text x="141.7" y="111.8">1</text>
<text x="169.7" y="111.8">5</text>
<text x="216.7" y="110.5">3</text>
<text x="229.4" y="113">1</text>
<text x="256" y="110.5">5</text>
<text x="268.7" y="113">7</text>
<text x="47.8" y="114.9">2</text>
<text x="92.9" y="114.3">6</text>
<text x="129" y="114.3">2</text>
<text x="169.7" y="116.8">6</text>
<text x="182.4" y="114.3">7</text>
<text x="216.7" y="115.6">2</text>
<text x="256" y="115.6">6</text>
<text x="68.3" y="169" transform="rotate(-90 68.3 169)">1</text>
<text x="70.9" y="169" transform="rotate(-90 70.9 169)">2</text>
<text x="73.4" y="169" transform="rotate(-90 73.4 169)">3</text>
<text x="75.9" y="169" transform="rotate(-90 75.9 169)">4</text>
<text x="78.5" y="169" transform="rotate(-90 78.5 169)">5</text>
<text x="81" y="169" transform="rotate(-90 81 169)">6</text>
<text x="86.1" y="169" transform="rotate(-90 86.1 169)">7</text>
<text x="88.6" y="169" transform="rotate(-90 88.6 169)">8</text>
<text x="91.2" y="169" transform="rotate(-90 91.2 169)">9</text>
<text x="93.7" y="169.5" transform="rotate(-90 93.7 169.5)">10</text>
<text x="96.3" y="169.5" transform="rotate(-90 96.3 169.5)">11</text>
<text x="98.8" y="169.5" transform="rotate(-90 98.8 169.5)">12</text>
<text x="75.9" y="187.3" transform="rotate(-90 75.9 187.3)">13</text>
<text x="93.7" y="187.3" transform="rotate(-90 93.7 187.3)">14</text>
</g>
<g font-size="1.8" fill="#0000c2">
<text x="152.4" y="74.2">Q-Mod</text>
<text x="248.3" y="149.7">0,7 kHz = 72n7 / 727n (680 + 47)</text>
<text x="248.3" y="151.7">1,0 kHz = 47n / 538n (470 + 68)</text>
<text x="248.3" y="153.8">1.5 kHz = 33n / 330n</text>
<text x="248.3" y="155.8">2.3 kHz = 20n / 235n (220+15)</text>
<text x="248.3" y="157.9">3.5 kHz = 13n3 / 147n</text>
<text x="248.3" y="159.9">5.6 kHz = 9n / 90n (68 + 22)</text>
<text x="179.1" y="173.6">This work is licensed under the Creative Commons Attribution-ShareAlike 4.0 International License.</text>
<text x="179.1" y="175.7">To view a copy of this license, visit http://creativecommons.org/licenses/by-sa/4.0/</text>
<text x="179.1" y="177.7">or send a letter to Creative Commons, PO Box 1866, Mountain View, CA 94042, USA.</text>
</g>
</svg>
